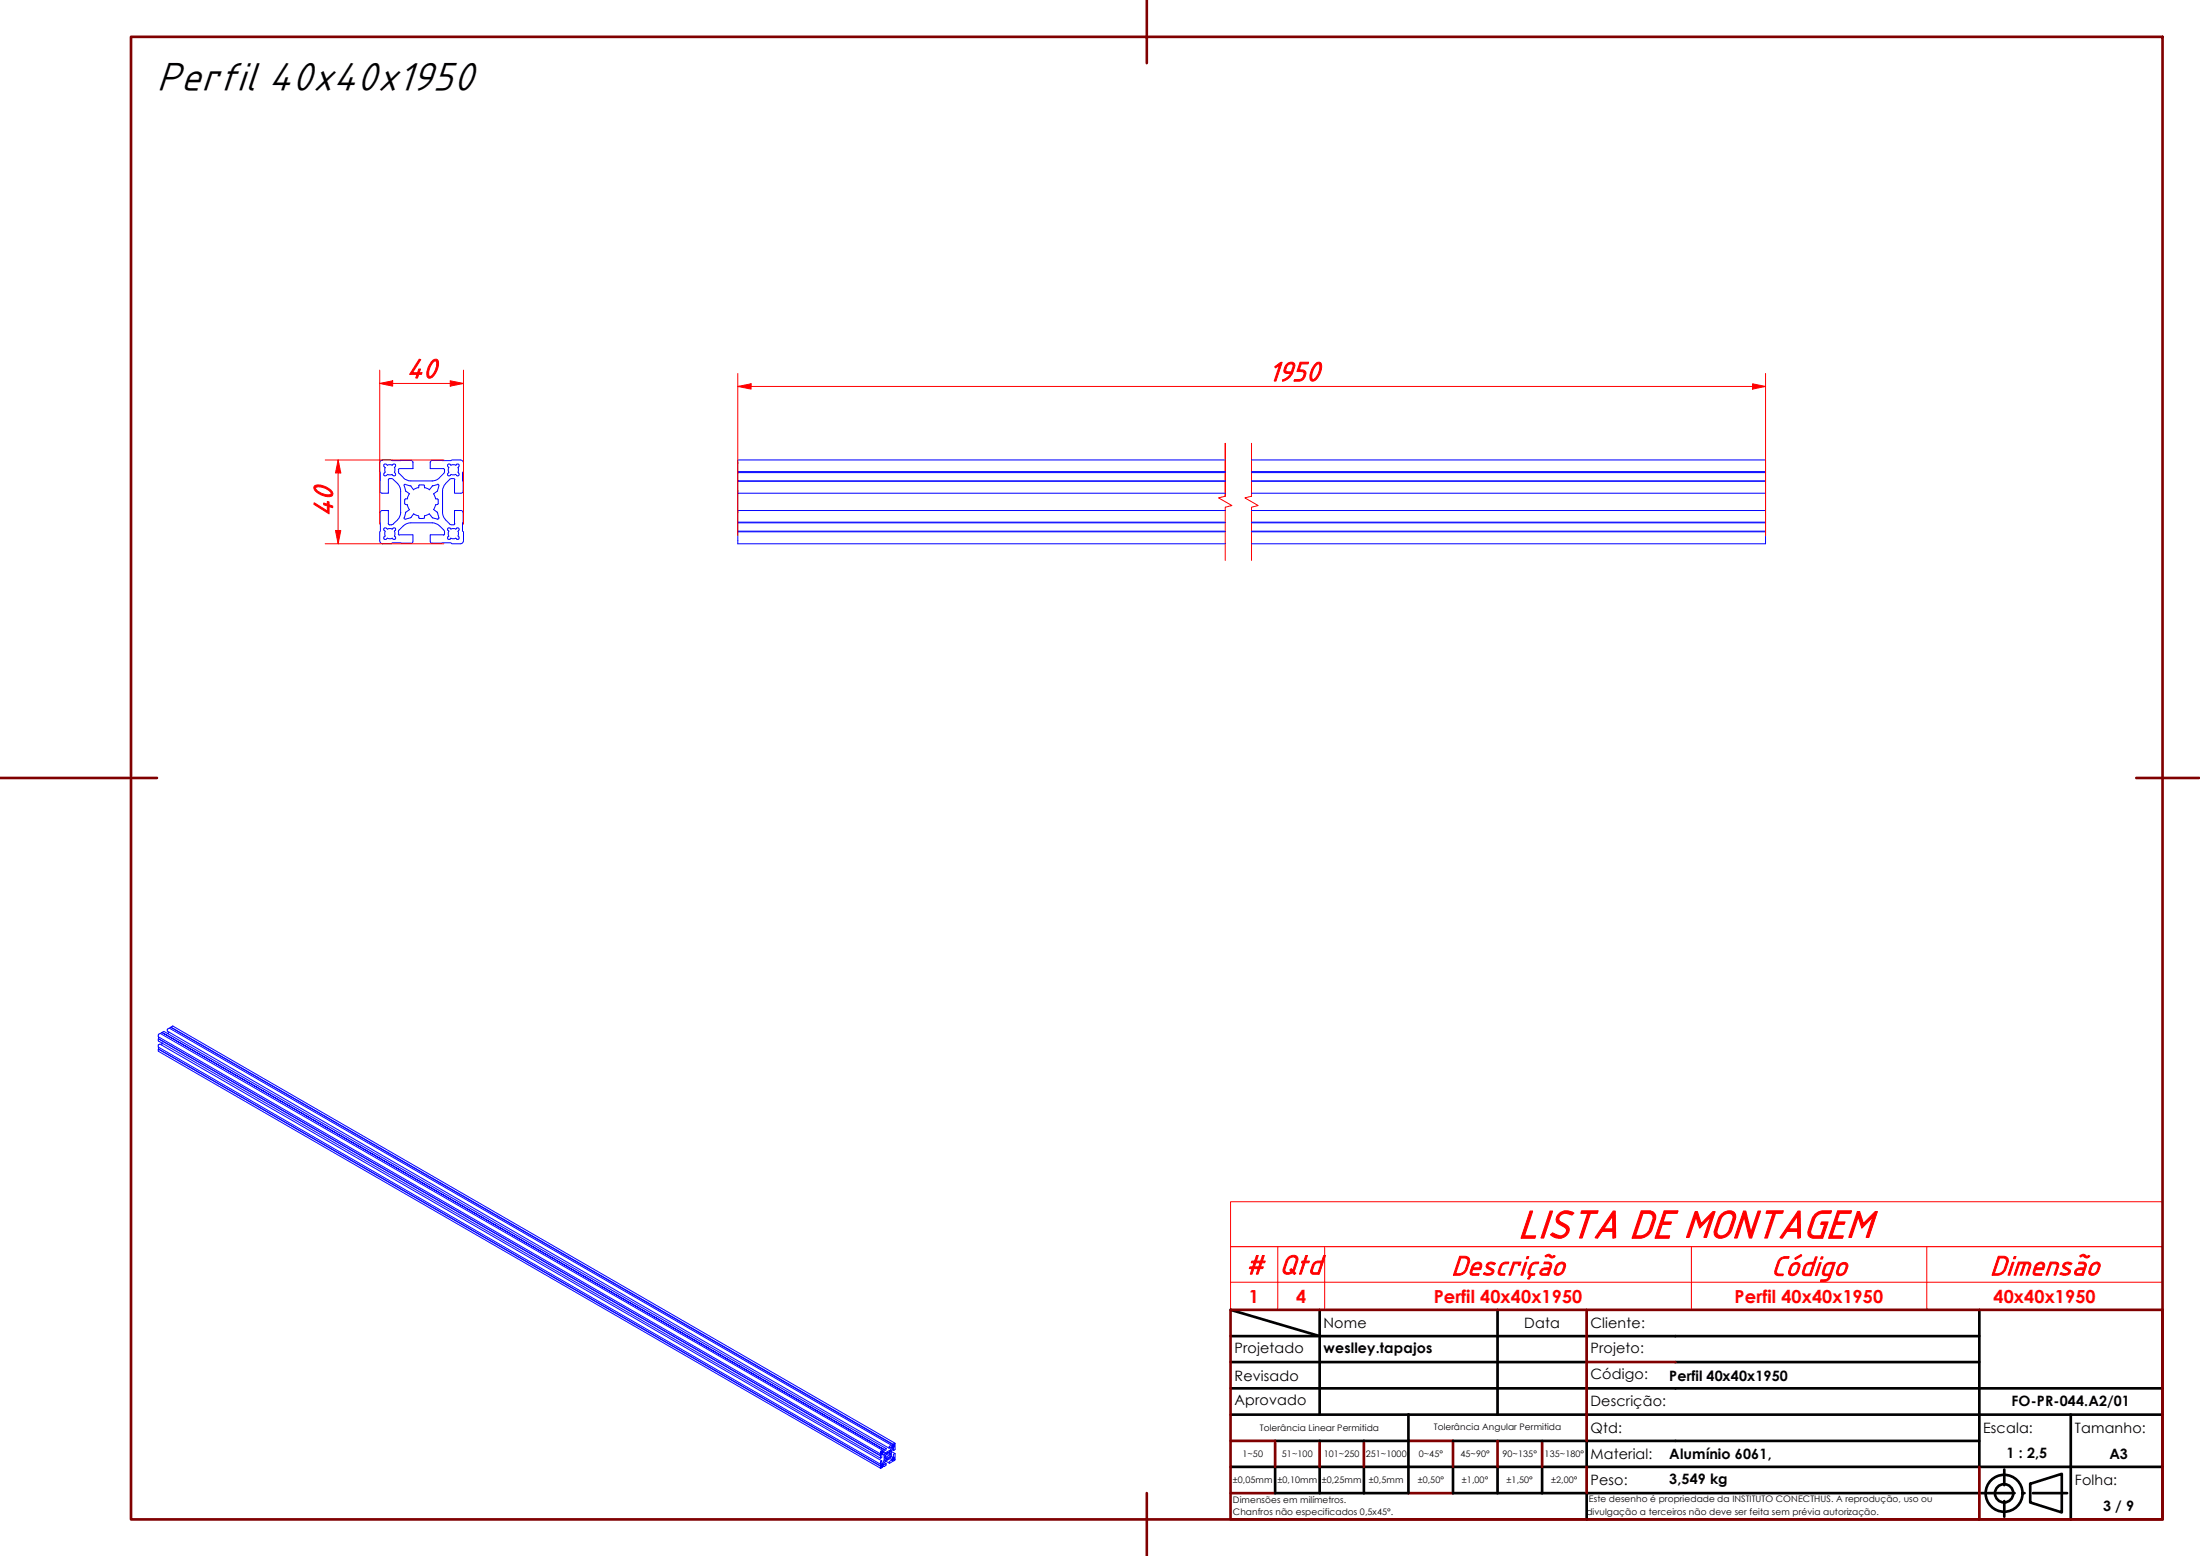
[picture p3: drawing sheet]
<svg xmlns="http://www.w3.org/2000/svg" width="420mm" height="297mm" viewBox="0 0 420 297" stroke-linecap="round" stroke-linejoin="round" font-family="sans-serif">
<!-- layer: Linha Corte (ABNT) -->
<path d="M234 94.7v-10.1v10.1l-1.3 .3 2.6 1.5-1.3 .3v10.2M239 94.7v-10.1v10.1l-1.3 .3 2.6 1.5-1.3 .3v10.2" fill="none" stroke="#f00" stroke-width=".19"/>
<!-- layer: Visible ABNT -->
<g fill="none" stroke="#00f" stroke-width=".19">
<path d="M72.5 88.4v1.6l.1 .2v3.5v.3l.4 .2M72.6 97.8v3.6l-.1 .1v1.7M73 97.5h1.2M73 94.2h1.2M73 97.5l-.4 .2v.2M73.3 89.1l.2 .2M73.4 90.4a.29 .29 0 0 0 0 .4 .29 .29 0 0 0 .4 0M73.5 90.2l-.2 .1M73.6 89.2l-.1 .3 .1 .6M73.8 88.7a.29 .29 0 0 0-.4 0 .29 .29 0 0 0 0 .4M73.8 88.6l.2 .2M74 90.6l-.2 .2"/>
<path d="M74 90.6l.3 .1 .6-.1M74 88.8l.6-.1 .3 .1M74.1 97.5h.1M74.2 91.6v2.5M74.2 97.5v2.5l.2 .2M74.4 91.4l.7 .1M74.4 91.4l-.2 .2M74.9 90.6l.2 .2M75.1 88.6l-.2 .2M75.1 88.7a.29 .29 0 0 1 .4 0 .29 .29 0 0 1 0 .4M75.1 91.6l.8 .7M75.3 90.2l.2 .1"/>
<path d="M75.3 89.2l.1 .6-.1 .3M75.5 90.4a.29 .29 0 0 1 0 .4 .29 .29 0 0 1-.4 0M75.5 89.1l-.2 .2M75.9 92.3a2 2 0 0 1 .6 1.4M75.9 99.2l-.8 .8M76.1 90l.1 .4 .8 .8M76.1 89.6v.4M76.3 89.5l-.2 .2M76.3 89.5h2.5M76.5 93.8v4a2 2 0 0 1-.6 1.4M77 91.2a2 2 0 0 0 1.5 .6M77.2 98.8v.2l.2 .1"/>
<path d="M77.2 92.8l.3 .8M77.4 93.7l.1 .1M77.4 92.4l-.2 .1v.2M77.5 92.5l.9 .3M77.5 97.9l-.3 1M77.5 97.8l-.1 .1M77.5 93.8l.7 .5M77.8 96.3l.4 1M77.9 95.2l-.6 .1v.8l.2 .2 .4 .1M78.2 94.3l-.4 .9M78.2 97.3l-.7 .5M78.4 98.9l-.9 .2"/>
<path d="M78.4 92.7l.1 .1M78.5 99.8a2 2 0 0 0-1.5 .6M78.5 99.8h4M78.5 91.8h4M78.5 92.8l.5 .7M78.9 88.3v1.2M78.9 88.3l-.1-.2-.3-.2h-3.6l-.2-.1h-1.6a.6 .6 0 0 0-.6 .6M78.9 89.4l-.1 .1M79 98.1l.9 .4M79 98.1l-.6 .7M79.9 93.1l-.9 .4M79.9 98.5l.1 .3"/>
<path d="M79.9 98.8l.2 .2M80 92.8l-.1 .3M80.1 99h.7M80.1 92.6h.7M80.1 92.6l-.2 .2M80.9 92.6l.2 .2M81 92.8l.1 .3M81.1 93.1l.9 .4M81.1 98.8l-.2 .2M81.1 98.5l-.1 .3M82 98.1l.7 .7M82 98.1l-.9 .4"/>
<path d="M82.2 88.3v1.2M82.2 89.4l2.5 .1 .2 .2v.3M82.5 99.8a2 2 0 0 1 1.4 .6M82.5 87.9h3.6l.2-.1h1.6a.6 .6 0 0 1 .6 .6M82.5 92.8l-.5 .7M82.6 87.9l-.4 .2v.2M82.7 92.7l-.2 .1M82.8 94.3l.4 .9M83.2 95.2h.3l.2 .2-.1 .8-.4 .2M83.2 96.4l-.4 .9 .7 .5M83.5 97.8l.1 .1M83.5 93.8l-.7 .5"/>
<path d="M83.5 92.4l.3 .1v.2M83.6 93.7l-.1 .1M83.6 92.5l-1 .3M83.6 97.9l.2 1M83.8 98.8l-.1 .3-1.1-.2M83.8 92.8l-.2 .8M83.9 91.2a2 2 0 0 1-1.4 .6M84.5 93.8v4a2.7 2.7 0 0 0 1.4 2.2M84.9 90l-.2 .4-.8 .8M85.1 92.3a2 2 0 0 0-.6 1.4M85.5 89.1l.2 .2M85.6 90.4a.29 .29 0 0 0 0 .4 .29 .29 0 0 0 .4 0"/>
<path d="M85.7 89.2l-.1 .3 .1 .6-.2 .2M85.9 91.6l-.8 .7M86 88.7a.29 .29 0 0 0-.4 0 .29 .29 0 0 0 0 .4M86 88.6l.1 .2M86.1 90.6l-.1 .2M86.1 90.6l.3 .1 .6-.1M86.6 91.4l-.8 .1M86.6 91.4l.3 .2M86.8 94.1h.1M86.8 91.6v2.5M86.8 97.5v2.5M86.9 100l-.3 .2"/>
<path d="M86.9 94.2h1.1M87.1 90.6l.1 .2M87.2 88.7a.29 .29 0 0 1 .4 0 .29 .29 0 0 1 0 .4M87.2 88.6l-.2 .2-.3-.1-.6 .1M87.5 89.2l.1 .6-.1 .3M87.5 90.2l.1 .1M87.6 90.4a.29 .29 0 0 1 0 .4 .29 .29 0 0 1-.4 0M87.6 89.1l-.1 .2M88 97.5h-1.2M88 97.5l.4 .2 .1 .2M88.5 97.8l-.2 3.6 .2 .1v1.7M88.5 88.4v1.6l-.2 .2 .2 3.5-.2 .4-.3 .1"/>
<path d="M140.9 99.8h93.1M140.9 99.7h93.1M140.9 97.5h93.1M140.9 94.2h93.1M140.9 91.9h93.1M140.9 91.8h93.1M140.9 90.2h93.1M140.9 90h93.1M234 87.8h-93.1v16h93.1M239 87.8h98.2v16h-98.2M239 99.8h98.2M239 99.7h98.2"/>
<path d="M239 97.5h98.2M239 94.2h98.2M239 91.9h98.2M239 91.8h98.2M239 90.2h98.2M239 90h98.2M72.5 103.2a.6 .6 0 0 0 .6 .6h1.6l.2-.2 3.5 .1M73.3 101.2l.2 .2M73.4 102.5a.29 .29 0 0 0 0 .4 .29 .29 0 0 0 .4 0M73.5 102.3l-.2 .2M73.6 101.4l-.1 .3 .1 .6M74 101l-.2-.2a.29 .29 0 0 0-.4 0 .29 .29 0 0 0 0 .4"/>
<path d="M74 102.7l-.2 .2M74 102.7l.3 .1 .6-.1M74 101l.6-.1 .3 .1M74.9 101l.2-.2a.29 .29 0 0 1 .4 0 .29 .29 0 0 1 0 .4M74.9 102.7l.2 .2M75.1 100l-.7 .2M75.3 102.3l.2 .2M75.3 101.4l.1 .6-.1 .3M75.5 102.5a.29 .29 0 0 1 0 .4 .29 .29 0 0 1-.4 0M75.5 101.2l-.2 .2M76.1 101.9l.2 .3M76.1 101.6v.3"/>
<path d="M76.3 102.1h2.5M77 100.4l-.8 .7-.1 .5M78.8 102.1h.1M78.9 102.2v1.1l-.2 .4h-.2M82.2 102.2v1.1v.2l.4 .2M83.9 100.4l.8 .7 .2 .5M84.7 102.1h-2.5M84.9 101.9l-.2 .3M84.9 101.6v.3M85.5 101.2l.2 .2-.1 .3 .1 .6M85.6 102.5a.29 .29 0 0 0 0 .4 .29 .29 0 0 0 .4 0M85.7 102.3l-.2 .2"/>
<path d="M85.8 100l.8 .2M86 100.8a.29 .29 0 0 0-.4 0 .29 .29 0 0 0 0 .4M86 100.8l.1 .2M86.1 102.7l-.1 .2M86.1 102.7l.3 .1 .6-.1 .2 .2M86.1 101l.6-.1 .3 .1M87.2 100.8a.29 .29 0 0 1 .4 0 .29 .29 0 0 1 0 .4M87.2 100.8l-.1 .2M87.5 101.4l.1 .6-.1 .3M87.5 102.3l.1 .2M87.6 102.5a.29 .29 0 0 1 0 .4 .29 .29 0 0 1-.4 0M87.6 101.2l-.1 .2"/>
<path d="M88.5 103.2a.6 .6 0 0 1-.6 .6h-1.6l-.2-.2-3.6 .1M140.9 101.5h93.1M140.9 101.4h93.1M239 101.5h98.2M239 101.4h98.2M30.2 198.3l137.9 79.6M30.3 199.9v.8l137.8 79.6M30.3 198l-.1 .7 137.9 79.7M30.3 198.3l137.8 79.6M30.9 199.1v.3M30.9 199.1h.1M30.9 197.1l137.9 79.6-137.9-79.6"/>
<path d="M31.3 196.9l-.6 .4M31.3 196.9h.1M31.3 196.9l137.9 79.6M32 197.3h.1M32.3 197l-.3 .3M32.4 196.3l.6-.4 137.9 79.6M32.6 196.1l138 79.6M32.6 196.1l137.9 79.7M30.2 200.3l137.9 79.6M30.3 200.3l137.8 79.5M168.3 280v.1l.1-.1M168.3 279.8v.2"/>
<path d="M168.3 279.8h.1M168.3 277.5v.1l.1-.1M168.3 277.3v.2M168.3 277.3h.1M168.3 277.3l.2 .1M168.3 277.5h.1M168.3 279.8l.2 .1M168.3 280h.1M168.4 278.9l-137.9-79.6-.3 .2v.4l137.9 79.6M168.4 279.6l-.1 .2M168.4 277.2l-.1 .1M168.4 277.2l.2 .1"/>
<path d="M168.4 279.6l.2 .2M168.5 276.8l-137.9-79.5-.4 .2v.4l137.9 79.6M168.5 279.5l.2-.1-.1 .2M168.5 279.9l-.1 .1M168.5 279.5l-.1 .1M168.5 277.4l-.1 .1M168.5 277l-.1 .2M168.5 277h.2l-.1 .1M168.5 277l.1 .1M168.5 279.5l.1 .1M168.6 279.6v.2M168.6 279.8l.1 .1h-.2"/>
<path d="M168.6 277.1v.2M168.6 277.3l.1 .1h-.2M168.8 279.6h.1M168.9 279.2l-.1 .4M168.9 279.2l.3 .2M169 278.9h.1M169 278.3h.1M169 278.2v.1M169 277.7l.1 .2M169 278.3l.4 .2v.1l.2-.1M169 278.3l.1 .1M169 278.1v.2"/>
<path d="M169 278.1l.6 .3M169.1 277.5l.2 .1-.1-.1h-.2l.1 .4M169.1 277.9l.8 .4 .2-.1v-.2h-.2M169.1 278.4l-.1 .5M169.1 277.9l-.1 .2M169.1 278.4l.2 .2M169.2 278.9l-.3 .3M169.2 278.9l.7 .4M169.2 276.5l-1.1 .6v1.3l.3-.2 .1-.6 .2 .1 .1 .2v.9l-.2 .5-.2 .1v-.5l-.3 .2 .1 1.2 1-.5v-.4l-.4 .2M169.3 278.6l-.3 .3M169.4 277.4l.7 .3v-.2h-.1M169.4 277.4l-.1 .2 .6 .4"/>
<path d="M169.4 278.5l-.1 .1M169.5 277.2h.1M169.6 277.2l-.2 .2M169.6 277.2h.1M169.6 278.5h.1M169.6 278.4v.1M169.8 277.3h-.2l.4 .2M169.8 278.2l-.2 .2M169.9 277.1l.2-.2-.2 .5-.1-.1zM169.9 277.4l.1 .1M170 277.7l-.1 .3M170.2 275.9l-137.9-79.6-.3 .2-.1 .3 137.9 79.7"/>
<path d="M170.2 277.1v.9l.3 .2h.1v-.6l.3-.1v1.2l-1 .6-.1-.2 .5-.3v-.2l-.4-.1-.7 .4M170.2 277.1l.7 .4M170.4 276.7l-.2 .4M170.4 276.7l.2 .2M170.4 278.7v.2l.1-.1M170.4 278.5v.2M170.4 278.5h.1M170.4 276h.1M170.4 276.2v.2l.1-.1M170.4 276v.2M170.4 276l.3 .2M170.4 276.2l.1 .1"/>
<path d="M170.4 278.5l.3 .2M170.4 278.7l.1 .1M170.5 278.4l-.1 .1M170.5 278.4h.1M170.5 275.9l-.1 .1M170.5 275.9h.1M170.5 275.9l.3 .1M170.5 278.4l.3 .2M170.6 276.4l.1 .5 .2-.2v-1.2l-1 .6-.1 .4 .5-.3-.3 .6-1.1 .6-.1-.4 .4-.2v-.3M170.6 276.4l-.2 .3M170.6 276.4h.1M170.7 278.3l-.2 .1"/>
<path d="M170.7 278.3l.1-.1v.2M170.7 278.7h.1M170.7 278.7l-.2 .1M170.7 275.8l-.2 .1M170.7 275.8l.1-.1v.2M170.7 276.2h.1M170.7 276.2l-.2 .1M170.7 275.8l.1 .1M170.7 278.3l.1 .1M170.8 278.4v.2M170.8 278.6l-.1 .1M170.8 275.9v.1"/>
<path d="M170.8 276v.1l-.1 .1"/>
</g>
<path d="M244 238v12M253 238v12M323 238v12M368 238v12M413 238v-8.6h-178v20.6h178v-5.2h-178" fill="none" stroke="#f00" stroke-width=".19"/>
<path d="M235 238h178v6.8" fill="none" stroke="#f00" stroke-width=".22"/>
<!-- layer: Borda A3/A4 (ABNT) -->
<g fill="none" stroke="#800000" stroke-width=".51">
<path d="M25 7h388v283.1h-388zM219 0v12.1M0 148.5h30M408 148.5h12M235 250h178v40.1h-178zM303 250v25.1M235 275.1h8.5v4.9M252 275.1v4.9M260.5 275.1v4.9M269 275.1h8.5v4.9M286 275.1v4.9M294.5 275.1v4.9"/>
<path d="M303 260h17M219 285v12M235 285h8.5M269 285h8.5M303 280v5M378 280v10.1"/>
</g>
<g fill="none" stroke="#000" stroke-width=".51">
<path d="M235 255.1h143M235 250l17 5.1M252 250v20.1M286 250v10M378 250v30M235 260h51M235 265h178M235 270.1h178M243.5 275.1h25.5M269 270.1v14.9h-25.5v-5M277.5 275.1h25.5M286 260h17"/>
<path d="M286 260v10.1M303 275.1h75M303 275.1v4.9M320 260h58M395.5 270.1v20M235 280h178M252 280v5M260.5 280v5M277.5 280v5h100.5M286 280v5M294.5 280v5M303 285v5.1"/>
<path d="M378.3 285h6.4M382.8 280.5v3M382.8 286.6v2.9M386.3 285h.4M387.7 283.3l6.1-1.9v7.3l-6.1-1.9zM388.2 285h6.6"/>
<circle cx="382.7" cy="285.1" r="3.5"/>
<circle cx="382.7" cy="285.1" r="1.75"/>
</g>
<path d="M72.5 73.2h2.5" fill="none" stroke="#f00" stroke-width=".19"/>
<path d="M72.5 73.2l2.5-.5v1z" fill="#f00"/>
<path d="M72.5 73.2l2.5-.5v1zM86 73.2h2.5" fill="none" stroke="#f00" stroke-width=".19"/>
<path d="M86 72.7l2.5 .5-2.5 .5z" fill="#f00"/>
<path d="M72.5 70.7v29.4M75 73.2h11M86 72.7l2.5 .5-2.5 .5zM88.5 70.7v29.4M64.6 101.3v2.5" fill="none" stroke="#f00" stroke-width=".19"/>
<path d="M64.1 101.3h1l-.5 2.5z" fill="#f00"/>
<path d="M64.6 87.8v2.5M64.1 101.3h1l-.5 2.5z" fill="none" stroke="#f00" stroke-width=".19"/>
<path d="M64.6 87.8l.5 2.5h-1z" fill="#f00"/>
<path d="M140.9 73.8h2.5M62.1 87.8h22.7M64.6 87.8l.5 2.5h-1zM64.6 90.3v11M62.1 103.8h22.7" fill="none" stroke="#f00" stroke-width=".19"/>
<path d="M140.9 73.8l2.5-.5v1z" fill="#f00"/>
<path d="M140.9 73.8l2.5-.5v1zM334.7 73.8h2.5" fill="none" stroke="#f00" stroke-width=".19"/>
<path d="M334.7 73.3l2.5 .5-2.5 .5z" fill="#f00"/>
<path d="M140.9 71.3v31M143.4 73.8h191.3M334.7 73.3l2.5 .5-2.5 .5zM337.2 71.3v31" fill="none" stroke="#f00" stroke-width=".19"/>
<text font-size="8.2" x="30" y="17.2">Perfil 40x40x1950</text>
<text font-size="8.1" fill="#f00" x="289.9" y="236.3">LISTA DE MONTAGEM</text>
<g font-size="5.6" fill="#f00">
<text x="77.7" y="72.1">40</text>
<text x="242.2" y="72.7">1950</text>
<text x="63.5" y="98.7" transform="rotate(-90 63.5 98.7)">40</text>
<text x="237.8" y="243.2">#</text>
<text x="244.3" y="243.2">Qtd</text>
<text x="277.2" y="243.4">Descrição</text>
<text x="338.3" y="243.4">Código</text>
<text x="380" y="243.4">Dimensão</text>
</g>
<g font-size="3.4" fill="#f00">
<text x="238.5" y="248.7">1</text>
<text x="247.5" y="248.7">4</text>
<text x="273.8" y="248.7">Perfil 40x40x1950</text>
<text x="331.3" y="248.7">Perfil 40x40x1950</text>
<text x="380.7" y="248.7">40x40x1950</text>
</g>
<g font-size="2.7">
<text x="252.8" y="253.5">Nome</text>
<text x="291.1" y="253.5">Data</text>
<text x="303.8" y="253.5">Cliente:</text>
<text x="235.8" y="258.3">Projetado</text>
<text x="235.8" y="263.6">Revisado</text>
<text x="252.8" y="258.3">weslley.tapajos</text>
<text x="303.8" y="263.3">Código:</text>
<text x="303.8" y="258.3">Projeto:</text>
<text x="318.8" y="263.6">Perfil 40x40x1950</text>
<text x="235.8" y="268.3">Aprovado</text>
<text x="303.8" y="268.3">Descrição:</text>
<text x="384.2" y="268.4">FO-PR-044.A2/01</text>
<text x="303.8" y="273.5">Qtd:</text>
<text x="378.8" y="273.5">Escala:</text>
<text x="396.2" y="273.5">Tamanho:</text>
<text x="303.8" y="278.6">Material:</text>
<text x="318.8" y="278.5">Alumínio 6061,</text>
<text x="383.2" y="278.4">1 : 2,5</text>
<text x="402.8" y="278.6">A3</text>
<text x="303.8" y="283.5">Peso:</text>
<text x="318.8" y="283.3">3,549 kg</text>
<text x="396.2" y="283.6">Folha:</text>
<text x="401.6" y="288.4">3 / 9</text>
</g>
<g font-size="1.7">
<text x="240.6" y="273.2">Tolerância Linear Permitida</text>
<text x="273.8" y="273">Tolerância Angular Permitida</text>
<text x="237.3" y="278.2">1~50</text>
<text x="244.8" y="278.2">51~100</text>
<text x="252.9" y="278.2">101~250</text>
<text x="260.9" y="278.2">251~1000</text>
<text x="271" y="278.2">0~45°</text>
<text x="279" y="278.2">45~90°</text>
<text x="287" y="278.2">90~135°</text>
<text x="295" y="278.2">135~180°</text>
<text x="235.5" y="286.9">Dimensões em milímetros.</text>
<text x="235.5" y="283.1">±0,05mm</text>
<text x="244" y="283.1">±0,10mm</text>
<text x="252.5" y="283.1">±0,25mm</text>
<text x="261.4" y="283.1">±0,5mm</text>
<text x="270.8" y="283.1">±0,50°</text>
<text x="279.2" y="283.1">±1,00°</text>
<text x="287.7" y="283.1">±1,50°</text>
<text x="296.2" y="283.1">±2,00°</text>
<text x="303.5" y="286.8">Este desenho é propriedade da INSTITUTO CONECTHUS. A reprodução, uso ou</text>
<text x="235.5" y="289.2">Chanfros não especificados 0,5x45°.</text>
<text x="303" y="289.2">divulgação a terceiros não deve ser feita sem prévia autorização.</text>
</g>
</svg>
